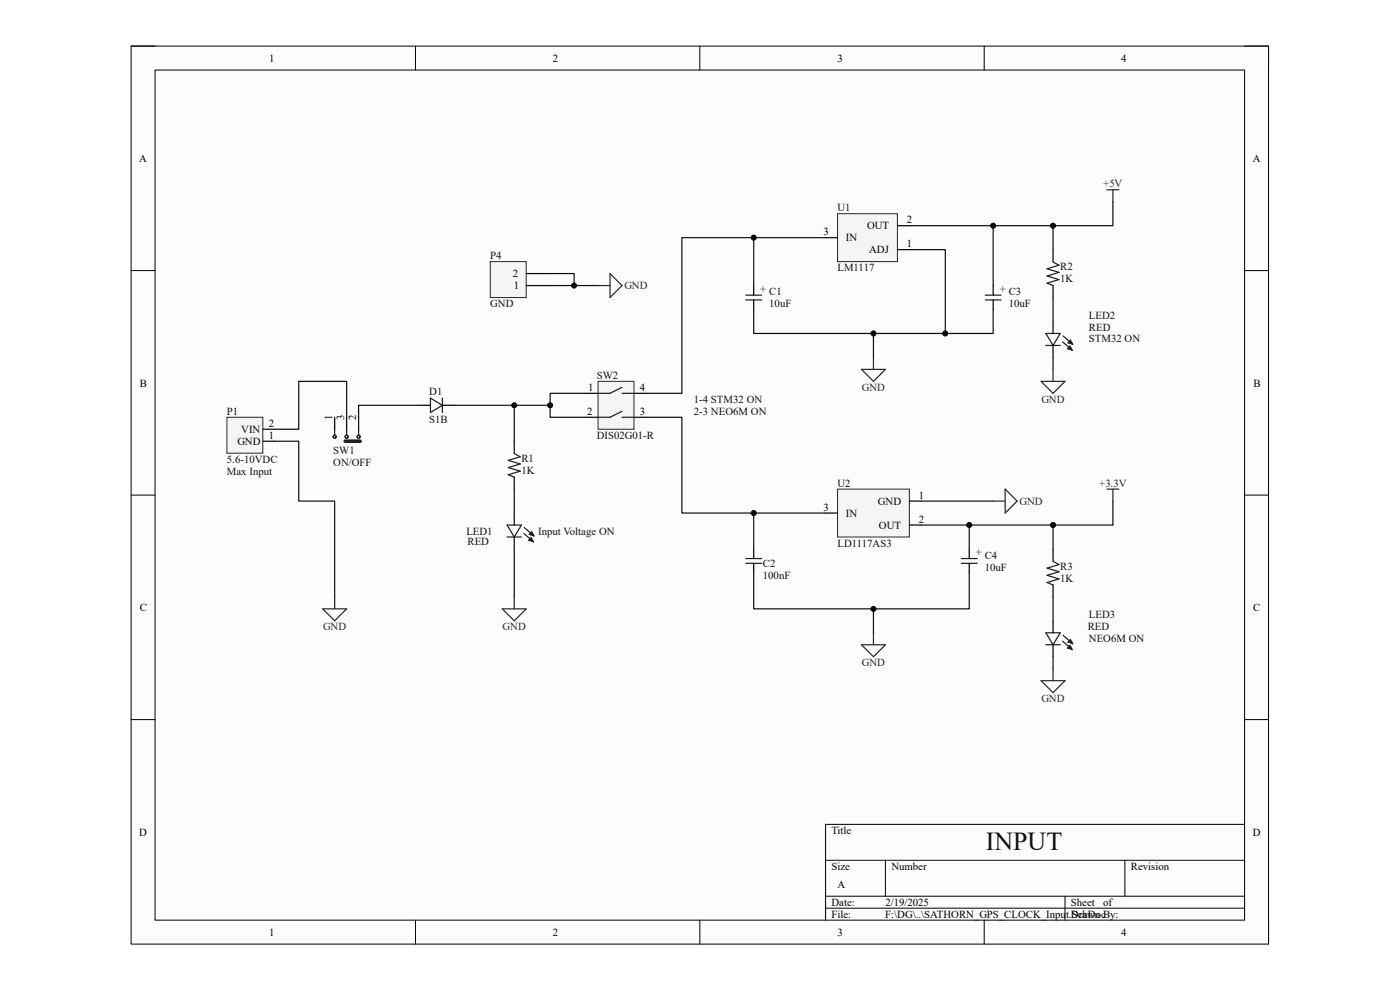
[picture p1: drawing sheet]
<svg xmlns="http://www.w3.org/2000/svg" width="297mm" height="210mm" viewBox="0 0 297 210" stroke-linecap="round" stroke-linejoin="round" font-family="sans-serif">
<path d="M27.8 9.8h241.3v190.5h-241.3z" fill-rule="evenodd" fill="#fcfcfc"/>
<path d="M27.8 9.8h241.3v190.5h-241.3z" fill="none" stroke="#000" stroke-width=".21"/>
<path d="M32.9 14.9h231.1v180.3h-231.1z" fill-rule="evenodd" fill="#fcfcfc"/>
<g fill="none" stroke="#000" stroke-width=".21">
<path d="M27.8 9.8h5.1M32.9 14.9h231.1v180.3h-231.1zM88.1 9.8v5.1M148.5 9.8v5.1M208.8 9.8v5.1M264 9.8h5.1v5.1M27.8 57.4h5.1M264 57.4h5.1M27.8 105h5.1M264 105h5.1M27.8 152.7h5.1M264 152.7h5.1"/>
<path d="M264 174.9h-88.9v20.3M88.1 195.2v5.1M148.5 195.2v5.1M175.1 182.5h88.9M175.1 190.1h88.9M175.1 192.7h88.9M187.8 182.5v7.6M208.8 195.2v5.1M225.9 190.1v5.1M238.6 182.5v7.6M269.1 195.2v5.1"/>
</g>
<g fill="none" stroke="#1c1c1c" stroke-width=".25">
<path d="M71 91.1v1.2M73.5 91.1v1.2M76.1 91.1v1.2M91.3 84.5l2.6 1.5-2.6 1.5zM93.9 84.5v3M109.1 96.2l1.3 .7-2.6 .8 2.6 .7-2.6 .8 2.6 .7-2.6 .8 1.3 .5M107.6 111.4h3l-1.5 2.5zM107.6 113.9h3M111.1 113.2l2.1 1.7M111.2 111.9l2.1 1.8M112.2 114.6l.5-.6 .5 .9M112.2 114.6l1 .3"/>
<path d="M112.3 113.4l.5-.6 .5 .9M112.3 113.4l1 .3M112.6 114.2l.2 .3M112.7 113l.2 .2M112.9 114.5v.1h-.7M113 113.3v.1h-.7"/>
<circle cx="71" cy="92.6" r=".32"/>
<circle cx="73.5" cy="92.6" r=".32"/>
<circle cx="76.1" cy="92.6" r=".32"/>
</g>
<path d="M71 88.5v2.6M73.5 88.5v2.6M76.1 88.5v2.6M88.8 86h2.5M93.9 86h2.5M109.1 93.6v2.5M109.1 101.2v2.6M109.1 108.8v2.6M109.1 113.9v2.6" fill="none" stroke="#000" stroke-width=".25"/>
<path d="M73.2 93.6h3.2" fill="none" stroke="#1c1c1c" stroke-width=".76"/>
<path d="M234.8 40.3h2.6M236.1 40.3v2.5M68.5 129.2h5l-2.5 2.5zM71 126.6v2.6M106.6 129.2h5l-2.5 2.5zM109.1 126.6v2.6" fill="none" stroke="#262626" stroke-width=".25"/>
<path d="M177.7 45.3h12.7v10.2h-12.7z" fill-rule="evenodd" fill="#f5f5f5"/>
<path d="M177.7 45.3h12.7v10.2h-12.7z" fill="none" stroke="#262626" stroke-width=".21"/>
<path d="M175.1 50.4h2.6M190.4 53h2.5M190.4 47.9h2.5M124.3 83.4h2.6M124.3 88.5h2.6M134.5 83.4h2.5M134.5 88.5h2.5" fill="none" stroke="#000" stroke-width=".25"/>
<path d="M126.9 80.9h7.6v10.2h-7.6z" fill-rule="evenodd" fill="#f5f5f5"/>
<path d="M126.9 80.9h7.6v10.2h-7.6z" fill="none" stroke="#262626" stroke-width=".21"/>
<g fill="none" stroke="#1c1c1c" stroke-width=".25">
<path d="M223.4 55.6l1.3 .7-2.6 .7 2.6 .8-2.6 .7 2.6 .8-2.6 .8 1.3 .5M221.9 70.7h3l-1.5 2.6zM221.9 73.3h3M225.4 72.5l2.1 1.8M225.5 71.3l2.1 1.7M226.5 74l.5-.6 .5 .9M226.5 74l1 .3M226.6 72.7l.5-.5 .5 .8M226.6 72.7l1 .3M226.9 73.6l.2 .2M227 72.3l.2 .3M227.2 73.9v.1h-.7"/>
<path d="M227.3 72.6v.1h-.7M132 82.2l-2.6 1.2h-2.5M132 83.4h2.5M132 87.2l-2.6 1.3h-2.5M132 88.5h2.5"/>
</g>
<path d="M223.4 53v2.5M223.4 60.6v2.5M223.4 68.2v2.5M223.4 73.3v2.5" fill="none" stroke="#000" stroke-width=".25"/>
<path d="M223.4 78.4v2.5M220.9 80.9h5l-2.5 2.5z" fill="none" stroke="#262626" stroke-width=".25"/>
<path d="M177.7 103.8h15.2v10.1h-15.2z" fill-rule="evenodd" fill="#f5f5f5"/>
<path d="M177.7 103.8h15.2v10.1h-15.2z" fill="none" stroke="#262626" stroke-width=".21"/>
<g fill="none" stroke="#000" stroke-width=".25">
<path d="M159.9 60.6v2M159.9 63.6v2.1M210.7 60.6v2M210.7 63.6v2.1M175.1 108.8h2.6M192.9 106.3h2.6M192.9 111.4h2.6M205.6 116.5v2M205.6 119.5v2M223.4 116.5v2.5M223.4 124.1v2.5M223.4 131.7v2.5"/>
<path d="M223.4 136.8v2.5"/>
</g>
<g fill="none" stroke="#1c1c1c" stroke-width=".25">
<path d="M158.2 62.6h3.4M158.2 63.6h3.4M209 62.6h3.4M209 63.6h3.4M204 118.5h3.3M204 119.5h3.3M223.4 119.1l1.3 .7-2.6 .7 2.6 .8-2.6 .7 2.6 .8-2.6 .8 1.3 .5M221.9 134.2h3l-1.5 2.6zM221.9 136.8h3M225.4 136l2.1 1.8M225.5 134.8l2.1 1.8M226.5 137.5l.5-.6 .5 .9"/>
<path d="M226.5 137.5l1 .3M226.6 136.2l.5-.5 .5 .9M226.6 136.2l1 .4M226.9 137.1l.2 .2M227 135.8l.2 .3M227.2 137.4v.1h-.7M227.3 136.1v.1h-.7"/>
</g>
<path d="M182.8 78.4h5l-2.5 2.5zM185.3 75.8v2.6M210.7 106.3h2.5M213.2 103.8l2.6 2.5-2.6 2.5zM234.8 103.8h2.6M236.1 103.8v2.5M182.8 136.8h5l-2.5 2.5zM185.3 134.2v2.6M220.9 144.4h5l-2.5 2.5zM223.4 141.9v2.5" fill="none" stroke="#262626" stroke-width=".25"/>
<path d="M48.1 88.5h7.7v7.6h-7.7z" fill-rule="evenodd" fill="#f5f5f5"/>
<path d="M48.1 88.5h7.7v7.6h-7.7z" fill="none" stroke="#262626" stroke-width=".21"/>
<path d="M55.8 93.6h2.5M55.8 91.1h2.5M159.9 116.5v2M159.9 119.5v2" fill="none" stroke="#000" stroke-width=".25"/>
<path d="M158.2 119.5h3.4M158.2 118.5h3.4" fill="none" stroke="#1c1c1c" stroke-width=".25"/>
<path d="M104 55.5h7.6v7.6h-7.6z" fill-rule="evenodd" fill="#f5f5f5"/>
<path d="M104 55.5h7.6v7.6h-7.6z" fill="none" stroke="#262626" stroke-width=".21"/>
<path d="M111.6 58h5.1M111.6 60.6h5.1" fill="none" stroke="#000" stroke-width=".25"/>
<path d="M129.4 58l2.6 2.6-2.6 2.5zM126.9 60.6h2.5" fill="none" stroke="#262626" stroke-width=".25"/>
<path d="M96.4 86h12.7v7.6M109.1 103.8v5M109.1 116.5v10.1" fill="none" stroke="#0e0e0e" stroke-width=".25"/>
<circle cx="109.1" cy="86" r=".51" fill="#0e0e0e"/>
<circle cx="109.1" cy="86" r=".51" fill="none" stroke="#0e0e0e" stroke-width=".21"/>
<path d="M124.3 83.4h-7.6v2.6h-7.6" fill="none" stroke="#0e0e0e" stroke-width=".25"/>
<circle cx="109.1" cy="86" r=".51" fill="#0e0e0e"/>
<circle cx="109.1" cy="86" r=".51" fill="none" stroke="#0e0e0e" stroke-width=".21"/>
<circle cx="116.7" cy="86" r=".51" fill="#0e0e0e"/>
<circle cx="116.7" cy="86" r=".51" fill="none" stroke="#0e0e0e" stroke-width=".21"/>
<path d="M116.7 86v2.5h7.6" fill="none" stroke="#0e0e0e" stroke-width=".25"/>
<circle cx="116.7" cy="86" r=".51" fill="#0e0e0e"/>
<circle cx="116.7" cy="86" r=".51" fill="none" stroke="#0e0e0e" stroke-width=".21"/>
<path d="M236.1 42.8v5.1h-43.2" fill="none" stroke="#0e0e0e" stroke-width=".25"/>
<circle cx="210.7" cy="47.9" r=".51" fill="#0e0e0e"/>
<circle cx="210.7" cy="47.9" r=".51" fill="none" stroke="#0e0e0e" stroke-width=".21"/>
<circle cx="223.4" cy="47.9" r=".51" fill="#0e0e0e"/>
<circle cx="223.4" cy="47.9" r=".51" fill="none" stroke="#0e0e0e" stroke-width=".21"/>
<path d="M223.4 47.9v5.1" fill="none" stroke="#0e0e0e" stroke-width=".25"/>
<circle cx="223.4" cy="47.9" r=".51" fill="#0e0e0e"/>
<circle cx="223.4" cy="47.9" r=".51" fill="none" stroke="#0e0e0e" stroke-width=".21"/>
<path d="M175.1 50.4h-30.4v33h-7.7M223.4 63.1v5.1M223.4 75.8v2.6M195.5 106.3h15.2M223.4 126.6v5.1M223.4 139.3v2.6" fill="none" stroke="#0e0e0e" stroke-width=".25"/>
<circle cx="159.9" cy="50.4" r=".51" fill="#0e0e0e"/>
<circle cx="159.9" cy="50.4" r=".51" fill="none" stroke="#0e0e0e" stroke-width=".21"/>
<path d="M236.1 106.3v5.1h-12.7" fill="none" stroke="#0e0e0e" stroke-width=".25"/>
<circle cx="223.4" cy="111.4" r=".51" fill="#0e0e0e"/>
<circle cx="223.4" cy="111.4" r=".51" fill="none" stroke="#0e0e0e" stroke-width=".21"/>
<path d="M159.9 50.4v10.2M88.8 86h-12.7v2.5" fill="none" stroke="#0e0e0e" stroke-width=".25"/>
<circle cx="159.9" cy="50.4" r=".51" fill="#0e0e0e"/>
<circle cx="159.9" cy="50.4" r=".51" fill="none" stroke="#0e0e0e" stroke-width=".21"/>
<path d="M210.7 47.9v12.7" fill="none" stroke="#0e0e0e" stroke-width=".25"/>
<circle cx="210.7" cy="47.9" r=".51" fill="#0e0e0e"/>
<circle cx="210.7" cy="47.9" r=".51" fill="none" stroke="#0e0e0e" stroke-width=".21"/>
<path d="M192.9 53h7.6v17.7h10.2v-5" fill="none" stroke="#0e0e0e" stroke-width=".25"/>
<circle cx="200.5" cy="70.7" r=".51" fill="#0e0e0e"/>
<circle cx="200.5" cy="70.7" r=".51" fill="none" stroke="#0e0e0e" stroke-width=".21"/>
<path d="M200.5 70.7h-15.2v5.1" fill="none" stroke="#0e0e0e" stroke-width=".25"/>
<circle cx="200.5" cy="70.7" r=".51" fill="#0e0e0e"/>
<circle cx="200.5" cy="70.7" r=".51" fill="none" stroke="#0e0e0e" stroke-width=".21"/>
<circle cx="185.3" cy="70.7" r=".51" fill="#0e0e0e"/>
<circle cx="185.3" cy="70.7" r=".51" fill="none" stroke="#0e0e0e" stroke-width=".21"/>
<path d="M159.9 65.7v5h25.4" fill="none" stroke="#0e0e0e" stroke-width=".25"/>
<circle cx="185.3" cy="70.7" r=".51" fill="#0e0e0e"/>
<circle cx="185.3" cy="70.7" r=".51" fill="none" stroke="#0e0e0e" stroke-width=".21"/>
<path d="M195.5 111.4h27.9v5.1" fill="none" stroke="#0e0e0e" stroke-width=".25"/>
<circle cx="205.6" cy="111.4" r=".51" fill="#0e0e0e"/>
<circle cx="205.6" cy="111.4" r=".51" fill="none" stroke="#0e0e0e" stroke-width=".21"/>
<circle cx="223.4" cy="111.4" r=".51" fill="#0e0e0e"/>
<circle cx="223.4" cy="111.4" r=".51" fill="none" stroke="#0e0e0e" stroke-width=".21"/>
<path d="M205.6 121.5v7.7h-20.3" fill="none" stroke="#0e0e0e" stroke-width=".25"/>
<circle cx="185.3" cy="129.2" r=".51" fill="#0e0e0e"/>
<circle cx="185.3" cy="129.2" r=".51" fill="none" stroke="#0e0e0e" stroke-width=".21"/>
<path d="M205.6 111.4v5.1" fill="none" stroke="#0e0e0e" stroke-width=".25"/>
<circle cx="205.6" cy="111.4" r=".51" fill="#0e0e0e"/>
<circle cx="205.6" cy="111.4" r=".51" fill="none" stroke="#0e0e0e" stroke-width=".21"/>
<path d="M58.3 93.6h5.1v12.7h7.6v20.3M73.5 88.5v-7.6h-10.1v10.2h-5.1M137 88.5h7.7v20.3h30.4" fill="none" stroke="#0e0e0e" stroke-width=".25"/>
<circle cx="159.9" cy="108.8" r=".51" fill="#0e0e0e"/>
<circle cx="159.9" cy="108.8" r=".51" fill="none" stroke="#0e0e0e" stroke-width=".21"/>
<path d="M159.9 108.8v7.7" fill="none" stroke="#0e0e0e" stroke-width=".25"/>
<circle cx="159.9" cy="108.8" r=".51" fill="#0e0e0e"/>
<circle cx="159.9" cy="108.8" r=".51" fill="none" stroke="#0e0e0e" stroke-width=".21"/>
<path d="M159.9 121.5v7.7h25.4v5" fill="none" stroke="#0e0e0e" stroke-width=".25"/>
<circle cx="185.3" cy="129.2" r=".51" fill="#0e0e0e"/>
<circle cx="185.3" cy="129.2" r=".51" fill="none" stroke="#0e0e0e" stroke-width=".21"/>
<path d="M116.7 58h5.1v2.6" fill="none" stroke="#0e0e0e" stroke-width=".25"/>
<circle cx="121.8" cy="60.6" r=".51" fill="#0e0e0e"/>
<circle cx="121.8" cy="60.6" r=".51" fill="none" stroke="#0e0e0e" stroke-width=".21"/>
<path d="M116.7 60.6h10.2" fill="none" stroke="#0e0e0e" stroke-width=".25"/>
<circle cx="121.8" cy="60.6" r=".51" fill="#0e0e0e"/>
<circle cx="121.8" cy="60.6" r=".51" fill="none" stroke="#0e0e0e" stroke-width=".21"/>
<text font-size="5.5" fill="#0e0e0e" x="209.2" y="180.3">INPUT</text>
<g font-size="2.3">
<text x="57.1" y="13.1">1</text>
<text x="117.3" y="13.1">2</text>
<text x="177.7" y="13.1">3</text>
<text x="237.9" y="13.1">4</text>
<text x="29.5" y="34.4">A</text>
<text x="265.8" y="34.4">A</text>
<text x="192.4" y="47.4">2</text>
<text x="174.7" y="49.9">3</text>
<text x="179.5" y="51.2">IN</text>
<text x="183.9" y="48.6">OUT</text>
<text x="184.4" y="53.7">ADJ</text>
<text x="192.4" y="52.5">1</text>
<text x="108.8" y="58.8">2</text>
<text x="109" y="61.3">1</text>
<text x="29.6" y="82">B</text>
<text x="124.8" y="82.9">1</text>
<text x="135.8" y="82.9">4</text>
<text x="265.9" y="82">B</text>
<text x="70.5" y="89" transform="rotate(-90 70.5 89)">1</text>
<text x="73" y="89" transform="rotate(-90 73 89)">3</text>
<text x="75.6" y="89" transform="rotate(-90 75.6 89)">2</text>
<text x="124.5" y="88">2</text>
<text x="135.8" y="88">3</text>
<text x="50.4" y="94.4">GND</text>
<text x="51.2" y="91.8">VIN</text>
<text x="57" y="93.1">1</text>
<text x="57" y="90.6">2</text>
<text x="186.3" y="107.1">GND</text>
<text x="194.9" y="105.8">1</text>
<text x="174.7" y="108.3">3</text>
<text x="179.5" y="109.6">IN</text>
<text x="186.5" y="112.1">OUT</text>
<text x="194.9" y="110.9">2</text>
<text x="29.6" y="129.6">C</text>
<text x="265.9" y="129.6">C</text>
<text x="29.5" y="177.2">D</text>
<text x="176.4" y="176.9">Title</text>
<text x="265.8" y="177.2">D</text>
<text x="176.4" y="184.5">Size</text>
<text x="189.1" y="184.5">Number</text>
<text x="239.9" y="184.5">Revision</text>
<text x="177.7" y="188.3">A</text>
<text x="176.4" y="192.2">Date:</text>
<text x="176.4" y="194.7">File:</text>
<text x="187.8" y="194.7">F:\DG\..\SATHORN_GPS_CLOCK_Input.SchDoc</text>
<text x="187.8" y="192.2">2/19/2025</text>
<text x="227.2" y="192.2">Sheet</text>
<text x="227.2" y="194.7">Drawn By:</text>
<text x="234.1" y="192.2">of</text>
<text x="57.1" y="198.5">1</text>
<text x="117.3" y="198.5">2</text>
<text x="177.7" y="198.5">3</text>
<text x="237.9" y="198.5">4</text>
</g>
<g font-size="2.3" fill="#262626">
<text x="234.1" y="39.8">+5V</text>
<text x="132.5" y="61.3">GND</text>
<text x="182.8" y="82.9">GND</text>
<text x="220.9" y="85.5">GND</text>
<text x="216.3" y="107.1">GND</text>
<text x="233.2" y="103.3">+3.3V</text>
<text x="68.5" y="133.7">GND</text>
<text x="106.6" y="133.7">GND</text>
<text x="182.8" y="141.4">GND</text>
<text x="220.9" y="149">GND</text>
</g>
<g font-size="2.3" fill="#0e0e0e">
<text x="177.7" y="44.8">U1</text>
<text x="104" y="55">P4</text>
<text x="177.7" y="57.5">LM1117</text>
<text x="224.9" y="57.4">R2</text>
<text x="224.9" y="59.9">1K</text>
<text x="104" y="65.2">GND</text>
<text x="161.2" y="60.6" transform="rotate(90 161.2 60.6)">+</text>
<text x="163.2" y="62.6">C1</text>
<text x="163.2" y="65.2">10uF</text>
<text x="212" y="60.6" transform="rotate(90 212 60.6)">+</text>
<text x="214" y="62.6">C3</text>
<text x="214" y="65.2">10uF</text>
<text x="231" y="67.7">LED2</text>
<text x="231" y="70.2">RED</text>
<text x="231" y="72.5">STM32 ON</text>
<text x="91.1" y="83.7">D1</text>
<text x="126.6" y="80.4">SW2</text>
<text x="48.1" y="88">P1</text>
<text x="91.1" y="89.8">S1B</text>
<text x="147.2" y="88">2-3 NEO6M ON</text>
<text x="147.2" y="85.5">1-4 STM32 ON</text>
<text x="126.6" y="93.1">DIS02G01-R</text>
<text x="48.1" y="100.7">Max Input</text>
<text x="48.1" y="98.2">5.6-10VDC</text>
<text x="70.7" y="96.4">SW1</text>
<text x="70.7" y="98.9">ON/OFF</text>
<text x="110.6" y="98">R1</text>
<text x="110.6" y="100.5">1K</text>
<text x="177.7" y="103.3">U2</text>
<text x="98.9" y="113.4">LED1</text>
<text x="114.2" y="113.4">Input Voltage ON</text>
<text x="99.2" y="115.7">RED</text>
<text x="177.7" y="116">LD1117AS3</text>
<text x="206.9" y="116.5" transform="rotate(90 206.9 116.5)">+</text>
<text x="208.9" y="118.5">C4</text>
<text x="161.8" y="120.3">C2</text>
<text x="161.8" y="122.8">100nF</text>
<text x="208.9" y="121">10uF</text>
<text x="224.9" y="120.9">R3</text>
<text x="224.9" y="123.4">1K</text>
<text x="231" y="131.2">LED3</text>
<text x="230.8" y="133.7">RED</text>
<text x="231" y="136.3">NEO6M ON</text>
</g>
</svg>
